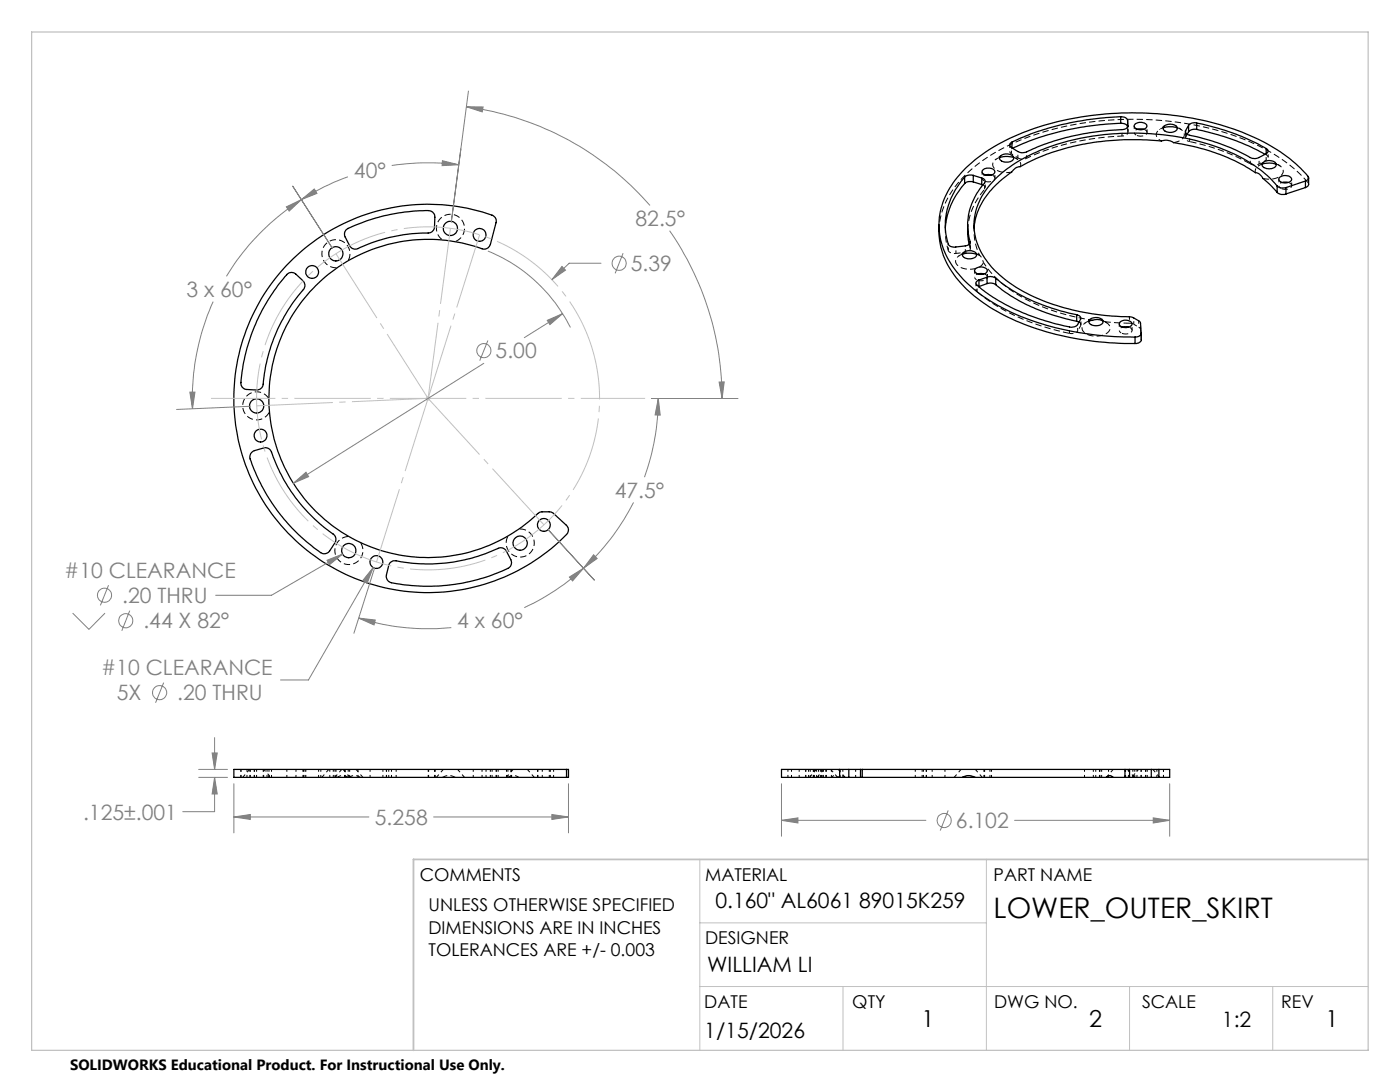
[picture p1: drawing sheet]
<svg xmlns="http://www.w3.org/2000/svg" width="279mm" height="216mm" viewBox="0 0 279 216" stroke-linecap="round" stroke-linejoin="round" font-family="sans-serif">
<g fill="none" stroke="#000" stroke-width=".2" stroke-dasharray="1.3 .6" stroke-dashoffset=".8" stroke-linecap="butt">
<path d="M196.7 34.9a.61 .61 0 0 0-.7 .5 .61 .61 0 0 0 .4 .7M203.1 31.5l-1.2-.8M225.1 26.4a1.05 1.05 0 0 1-1.2 .7M227 25.8a.61 .61 0 0 0-.6 .4 .61 .61 0 0 0 .3 .7M252.7 32l-1.4 .7M255.9 36.4a.61 .61 0 0 0-.6 .5 .61 .61 0 0 0 .3 .7M195.2 54.6a.61 .61 0 0 0-.7 .5 .61 .61 0 0 0 .4 .7M196.3 52.4l-.4-1.1-.4-.3M224 65.3a.61 .61 0 0 0-.6 .4 .61 .61 0 0 0 .4 .7M48.1 153.5v1.6M48.1 155.1v-1.6M49.3 155.1v-1.6"/>
<path d="M49.9 153.5v1.6M49.9 155.1v-1.6M50.7 153.5v1.6M50.8 155.1v-1.6M51.2 155.1v-1.6M52.5 155.1v-1.6M52.6 155.1v-1.6M53.3 155.1v-1.6M53.7 153.5v1.6M53.7 154.7l-1-1.2M54.2 155.1v-1.6M57.2 155.1v-1.6"/>
<path d="M59.1 155.1v-1.6M60.5 155.1v-1.6M60.6 155.1v-1.6M60.9 155.1v-1.6M61 153.5v1.6M63.6 155.1v-1.6M64 155.1v-1.6M65.8 155.1v-1.6M66.5 155.1v-1.6M66.9 155.1v-1.6M67.1 155.1v-1.6M68.8 153.5v1.6"/>
<path d="M68.9 155.1v-1.6M69.5 155.1v-1.6M69.8 155.1v-1.6M71.4 155.1v-1.6M73.9 153.5v1.6M76.4 155.1v-1.6M77.1 153.5v1.6M77.1 155.1v-1.6M77.6 155.1v-1.6M78.1 155.1v-1.6M79.1 155.1v-1.6M85.5 155.1v-1.6"/>
<path d="M86.7 155.1v-1.6M86.8 155.1v-1.6M94.4 153.5v1.6M96.2 155.1v-1.6M97 155.1v-1.6M97.9 153.5v1.6M98.2 153.5v1.6M99 155.1v-1.6M99.1 155.1v-1.6M99.4 155.1v-1.6M101.1 155.1v-1.6M101.4 155.1v-1.6"/>
<path d="M102 155.1v-1.6M102.1 155.1v-1.6M107.3 153.5v1.6M108.2 155.1v-1.6M109.6 153.5v1.6M109.8 155.1v-1.6M110.5 155.1v-1.6M113 153.5v1.6M157.2 153.5v1.6M158 155.1v-1.6M159.5 155.1v-1.6M160.8 155.1v-1.6"/>
<path d="M160.8 153.5v1.6M161.4 155.1v-1.6M161.7 153.5v1.6M162.3 155.1v-1.6M162.5 155.1v-1.6M163 153.5v1.6M163.4 155.1v-1.6M163.7 153.5v1.6M164 155.1v-1.6M164.2 155.1v-1.6M164.3 155.1v-1.6M164.8 155.1v-1.6"/>
<path d="M164.9 155.1v-1.6M165.9 155.1v-1.6M167.7 155.1v-1.6M168.2 153.5v1.6M168.6 155.1l-.7-.4-.6 .4M170.8 155.1v-1.6M171.7 153.5v1.6M182.7 155.1v-1.6M184 155.1v-1.6M184.3 155.1v-1.6M184.8 155.1v-1.6M184.9 155.1v-1.6"/>
<path d="M186 153.5v1.6M188.6 155.1v-1.6M196.4 153.5v1.6M196.4 155.1v-1.6M196.5 155.1v-1.6M197.6 155.1v-1.6M197.9 155.1v-1.6M216.4 155.1v-1.6M218.2 155.1v-1.6M218.7 153.5v1.6M219.4 155.1v-1.6M219.5 155.1v-1.6"/>
<path d="M219.9 155.1v-1.6M221.2 155.1v-1.6M224.5 153.5v1.6M224.6 155.1v-1.6M225.2 155.1v-1.6M226.1 153.5v1.6M226.5 155.1v-1.6M226.9 155.1v-1.6M227.2 153.5l-1 1.3M227.7 155.1v-1.6M228.6 155.1v-1.6M229 155.1v-1.6"/>
<path d="M230.9 155.1v-1.6M232.2 155.1v-1.6"/>
</g>
<path d="M236.6 27.3v-.8M250.6 34.4a1.51 1.51 0 0 1 1.3-1.7M193.4 48.7l.2 .8M53.8 155.1l-.1-.4v.4M67.3 155.1l1.1-.4 1 .4M71.9 155.1l-1.2-.4-1 .4M103.5 155.1l-1.1-.4-1 .4M226.3 155.1l-.1-.4-.2 .4" fill="none" stroke="#000" stroke-width=".2" stroke-dasharray="1.3 .6" stroke-dashoffset=".4" stroke-linecap="butt"/>
<path d="M202.3 31.4a1.45 1.45 0 0 1 1.3 1.9M223.9 27.1a48.6 48.6 0 0 0-19 4.5M189.3 50l-.5-2.3-.1-2.2M194.9 50.7l.6 .3M218.1 63.9a35.7 35.7 0 0 1-19.1-8.2l-1.5-1.6-1.2-1.7M227.3 65.3l.3 .5M88.3 155.1l1.3-.4 1.2 .4" fill="none" stroke="#000" stroke-width=".2" stroke-dasharray="1.3 .6" stroke-dashoffset=".3" stroke-linecap="butt"/>
<g fill="none" stroke="#000" stroke-width=".2" stroke-dasharray="1.3 .6" stroke-dashoffset=".5" stroke-linecap="butt">
<path d="M225 25.3l.1 1.1M193.6 49.5v-1M215.4 64.3l.3 .3v.4M225.4 64.5l.9 .2M49.8 153.5l-1.4 1.6M65.6 153.5l-1.4 1.6M68.2 153.5l-1.4 1.6M69.8 155.1l-1.3-1.6M72.4 155.1l-1.4-1.6M88.5 153.5l-1.4 1.6M92.7 155.1l-1.4-1.6M102.4 153.5l-1.4 1.6"/>
<path d="M106.6 155.1l-1.4-1.6M162.9 153.5l-1.3 1.6M164.4 153.5l-1.3 1.6M167.2 155.1l-1.4-1.6M168.7 155.1l-1.4-1.6M191.8 153.5l-1.4 1.6M196 155.1l-1.4-1.6M222.2 153.5l-1.4 1.6M226.4 155.1l-1.4-1.6M231.5 155.1l-1.4-1.6"/>
</g>
<g fill="none" stroke="#000" stroke-width=".25">
<path d="M192.5 35.3a14.1 14.1 0 0 0-3.4 12.7l.1 .7a1.35 1.35 0 0 0 1.5 .6l2-.2a.84 .84 0 0 0 .9-.9M192.5 36.6a14.8 14.8 0 0 0-3.8 8.9M192.5 35.3v1.3M194.2 35a2.03 2.03 0 0 0-1.7 .3M194.2 36.3a1.76 1.76 0 0 0-1.7 .3M194.2 35l1.7 .5M194.2 35v1.3M194.2 36.3l1.7 .5M195.9 35.5a.64 .64 0 0 1 .6 .3 .64 .64 0 0 1 0 .7 12.1 12.1 0 0 0-2.9 11.7M195.9 36.8l.2 .1M195.9 35.5v1.3M196.1 33.9h.1a1.54 1.54 0 0 1 2.3 .4 1.57 1.57 0 0 1-2.5 .1z"/>
<path d="M196.7 34.9l.4-.1 .8 .1M199.5 31.4a4.8 4.8 0 0 1 2.8 0M199.6 31.2a1.78 1.78 0 0 1 2.7 .3 1.58 1.58 0 0 1-2.3 .7 .62 .62 0 0 1-.4-1zM202 28.4v1.1M223.7 23.3a1.22 1.22 0 0 1 1.3 .7M223.7 23.3a55.4 55.4 0 0 0-21.7 5.1M223.7 24.6a55.6 55.6 0 0 0-21.6 5M223.7 24.6a1.25 1.25 0 0 1 1.3 .7M223.7 23.3v1.3M225 24l.1 1.1M225 24v1.4M225.1 25.1a.98 .98 0 0 1-1.2 .8 49.7 49.7 0 0 0-19.5 4.5h-1l-1.6-1a.56 .56 0 0 1-.3-.6 .56 .56 0 0 1 .5-.4"/>
<path d="M225.1 25.1v.1M226.6 24.7a1.67 1.67 0 0 1 2.3 .4 1.39 1.39 0 0 1-2.2 .6 .55 .55 0 0 1-.4-.5 .55 .55 0 0 1 .3-.5zM227 25.8h1.2M232.1 25.5l.3-.1a4.8 4.8 0 0 1 2.5 .1M232.2 25.3a1.95 1.95 0 0 1 2.7 .1 1.31 1.31 0 0 1-1.8 1 .82 .82 0 0 1-.9-1.1zM236.6 26.1a.75 .75 0 0 0 .8 .9 43.5 43.5 0 0 1 12.5 4.6l1.2-.1 1.6-.8a.55 .55 0 0 0 .4-.5 .55 .55 0 0 0-.4-.6M236.6 26.1v.4M237.2 25l-.6 1.1M237.2 25v1.3M237.2 26.3l-.3 .5M238.8 24.6a45.1 45.1 0 0 1 13.9 5M238.8 24.6a1.55 1.55 0 0 0-1.6 .4"/>
<path d="M238.8 25.8a47.3 47.3 0 0 1 13.7 5M238.8 25.8a1.75 1.75 0 0 0-1.6 .5M238.8 24.6v1.2M251.9 32.8l.1-.1a4.3 4.3 0 0 1 2.7 .1M252 32.5a1.8 1.8 0 0 1 2.7 .3 1.44 1.44 0 0 1-2 .8 .71 .71 0 0 1-.7-1.1zM252.7 29.6v1.1M254.9 37.1a29 29 0 0 0-15-8.7 51.6 51.6 0 0 0-33.7 2.2 21.3 21.3 0 0 0-10.7 9.5 11.4 11.4 0 0 0 2 12.7 29.7 29.7 0 0 0 15.8 8.8 61.7 61.7 0 0 0 12.7 1.7l1.5 .9 .3 2.3a1.13 1.13 0 0 1-1.3 .8M254.9 37.1a1.88 1.88 0 0 0 1.7 .3M254.9 38.4l-1.6-1.7a4.5 4.5 0 0 1-1.6-1.6l-.6-.5-.5-.1a39.8 39.8 0 0 0-16.4-6l-.6-.4-.7-.1-1.1 .2a49.7 49.7 0 0 0-26.7 4.2l-1.5 .9-.7 .1-.9 .8a18.6 18.6 0 0 0-7 8.3l-.4 1.5-.2 1.5M254.9 38.4a1.66 1.66 0 0 0 1.7 .3M254.9 37.1v1.3M255.3 35.4a1.66 1.66 0 0 1 2.5 .3 1.36 1.36 0 0 1-2 .7 .61 .61 0 0 1-.5-1z"/>
<path d="M255.9 36.4h1.2M256.6 37.4v1.3M260.5 36.1a.62 .62 0 0 0 .5-.9 33.5 33.5 0 0 0-14.8-9.4 63.7 63.7 0 0 0-42.2 .7 30.9 30.9 0 0 0-13.8 10 14 14 0 0 0 1.1 18.2 34.8 34.8 0 0 0 16.7 9.9 64 64 0 0 0 18.5 2.7M260.5 36.1l-3.9 1.3M260.5 36.1v1.3M260.5 37.4l-3.9 1.3M261.2 35.5v1.4l-.2 .3-.5 .2M57.1 53a38.6 38.6 0 0 1 41.5-9.9l.2 .3 .3 .7-1.3 4.8a1.28 1.28 0 0 1-1.6 .7 31.8 31.8 0 0 0-41.8 36.7 31.8 31.8 0 0 0 53.3 15.9h2.4l3 2.7a1.24 1.24 0 0 1 0 1.7 38.8 38.8 0 0 1-54.5 .9 38.8 38.8 0 0 1-1.5-54.5zM57.3 54.7a1.28 1.28 0 0 1 1.8 0l1.4 1.3a1.28 1.28 0 0 1 0 1.8 33.6 33.6 0 0 0-8.1 19.3l-.5 .5-.5 .2-2.1-.1a1.22 1.22 0 0 1-1.2-1.4 37.7 37.7 0 0 1 9.2-21.6zM69.1 45.8a6.6 6.6 0 0 1 2.5-1.1 35.4 35.4 0 0 1 14.3-2.6l.5 .3 .3 .5v2.4a1.26 1.26 0 0 1-1.3 1.2 34.3 34.3 0 0 0-14.4 3.2l-.7-.1-.4-.4-1.1-2.1v-.6zM187.4 44.9a15.9 15.9 0 0 0 5.3 12.6 40.8 40.8 0 0 0 19.9 9.6l2.9 .6 3.9 .5 4 .3h3.1M192.1 50.7a4.8 4.8 0 0 1 2.8 0"/>
<path d="M192.3 50.4a1.75 1.75 0 0 1 2.6 .4 1.64 1.64 0 0 1-2.3 .7 .63 .63 0 0 1-.5-.5 .63 .63 0 0 1 .2-.6zM193.1 44.9v1.8l.3 2.1M193.6 48.2v.3M194.6 53.7a1.57 1.57 0 0 1 2.5 .3 1.59 1.59 0 0 1-2.4 .4l-.2-.3zM195.2 54.6h1.2M195.3 57.2h.1M195.4 55.9a.59 .59 0 0 0-.6 .4 .59 .59 0 0 0 .2 .6 40 40 0 0 0 19.1 8.4l.7-.2 .9-1.4a.75 .75 0 0 0-.8-.9M195.4 55.9v1.3M197 55.3a1.82 1.82 0 0 1 1.7 .2M197 56.6a2.12 2.12 0 0 1 1.7 .2M197 55.3l-1.6 .6M197 55.3v1.3"/>
<path d="M197 56.6l-1.6 .6M198.7 55.5a36.2 36.2 0 0 0 16.2 7.3M198.7 56.8a35.7 35.7 0 0 0 16.2 7.3M198.7 55.5v1.3M214.9 64.1l.4 .2M214.9 62.8v1.3M217.5 63.8a1.8 1.8 0 0 1 2.6 .3 1.3 1.3 0 0 1-1.8 .8 .79 .79 0 0 1-.8-.3 .79 .79 0 0 1 0-.8zM220.1 64a3.9 3.9 0 0 0-2.8 .1M223.5 64.3a1.62 1.62 0 0 1 2.4 .3 1.36 1.36 0 0 1-2 .6 .59 .59 0 0 1-.4-.9zM224 65.3h1.2M226.5 67.3v1.2M227.8 66.5v1.3a1.07 1.07 0 0 1-1.3 .7"/>
<path d="M50.2 90.3l.5-.3 1.9-.6a1.26 1.26 0 0 1 1.6 .8 33.6 33.6 0 0 0 12.6 16.7l.2 .5v.7l-1.2 1.8a1.32 1.32 0 0 1-1.8 .4 37.1 37.1 0 0 1-14.2-19.1zM77.8 112.4l.6-.5h.3a34 34 0 0 0 21.1-2.6h.5l.6 .4 1.1 2a1.29 1.29 0 0 1-.6 1.7 36.6 36.6 0 0 1-23.7 2.7l-.4-.4-.2-.8 .5-2.2zM113.1 153.5h-66.4v1.6h66.4M113.1 153.5h.4v1.6h-.4M113.1 153.5v1.6M167.6 153.5h1.8M167.6 155.1h1.8M167.6 153.5h-11.6v1.6h11.6M167.6 153.5v1.6M169.4 153.5v1.6M169.4 153.5h2.3M169.4 155.1h2.3"/>
<path d="M171.7 153.5h.4M171.7 155.1h.4M171.7 153.5v1.6M172.1 153.5h52.4M172.1 155.1h20M172.1 153.5v1.6M192.1 155.1l.9-.3h.6l1 .3M192.1 155.1h2.5M194.6 155.1h26.2M220.8 155.1l.5-.3h.5l.3 .3M220.8 155.1h1.3M222.1 155.1h2.4"/>
<path d="M224.5 153.5h.9M224.5 155.1h.9M224.5 153.5v1.6M225.4 153.5h4.4M225.4 155.1h4.4M225.4 153.5v1.6M229.8 153.5h1.5M229.8 155.1h1.5M229.8 153.5v1.6M231.3 153.5h2.1v1.6h-2.1M231.3 153.5v1.6"/>
<circle cx="62.3" cy="54.3" r="1.29"/>
<circle cx="67" cy="50.6" r="1.42"/>
<circle cx="89.9" cy="45.6" r="1.42"/>
<circle cx="95.7" cy="46.9" r="1.28"/>
<circle cx="51.2" cy="81" r="1.42"/>
<circle cx="52" cy="86.9" r="1.27"/>
<circle cx="69.6" cy="109.9" r="1.44"/>
<circle cx="75.1" cy="112.1" r="1.28"/>
<circle cx="103.8" cy="108.4" r="1.42"/>
<circle cx="108.5" cy="104.7" r="1.28"/>
</g>
<g fill="none" stroke="#000" stroke-width=".2" stroke-dasharray="1.3 .6" stroke-dashoffset=".7" stroke-linecap="butt">
<path d="M199.8 31l-1.1 .8M201.9 30.7a.56 .56 0 0 1-.4-.6 .56 .56 0 0 1 .5-.5M203.1 31.8l-1.1-.8M232.4 25.1l-1.1 .8M235.8 25.9l-1.1-.8M237.4 28.2a.73 .73 0 0 1-.8-.9M252.2 32.3l-1.1 .8M252.7 30.9a.55 .55 0 0 1 .4 .6 .55 .55 0 0 1-.4 .5M255.5 33.1l-1.1-.8M192.4 50.3l-1.1 .8M193.6 49.5a.86 .86 0 0 1-.9 .8M195 58.2a.57 .57 0 0 1-.2-.6 .57 .57 0 0 1 .5-.4"/>
<path d="M195.5 51a11.1 11.1 0 0 1-1.1-5.5M217.6 63.7l-1.1 .8M220.9 64.5l-1-.8M166 155.1l.6-.4 .6 .4"/>
</g>
<path d="M196.4 36.1a1.48 1.48 0 0 0 2.2-.6l-.2-.3-.5-.3M196.5 37.8a12.9 12.9 0 0 0-3.4 8.4M226.7 26.9a1.48 1.48 0 0 0 2.2-.5l-.2-.4-.5-.2M255.6 37.6a1.48 1.48 0 0 0 2.2-.6l-.2-.4-.5-.2M67.3 53.4a2.8 2.8 0 0 1-3-3.1 2.8 2.8 0 0 1 3.6-2.3 2.8 2.8 0 0 1 1.5 4.1M88.3 47.9a2.8 2.8 0 0 1-.3-4.4 2.8 2.8 0 0 1 4.3 .6 2.8 2.8 0 0 1-1.5 4.1M194.9 55.8a1.48 1.48 0 0 0 2.2-.6l-.2-.3-.5-.3M223.8 66.4a1.48 1.48 0 0 0 2.1-.5l-.2-.4-.4-.2M53.8 82.1a2.8 2.8 0 0 1-4.2 1.1 2.8 2.8 0 0 1-.2-4.3 2.8 2.8 0 0 1 4.3 .7M71.9 108.2a2.8 2.8 0 0 1-1.2 4.2 2.8 2.8 0 0 1-3.8-2 2.8 2.8 0 0 1 2.8-3.4M103.5 105.6a2.8 2.8 0 0 1 3.1 3.1 2.8 2.8 0 0 1-3.7 2.3 2.8 2.8 0 0 1-1.5-4.1" fill="none" stroke="#000" stroke-width=".2" stroke-dasharray="1.3 .6" stroke-dashoffset="-.2" stroke-linecap="butt"/>
<path d="M202 29.6h.1M202 29.6v-.1M236.6 27.3l.3-.5M252.5 30.8l.2 .1M252.7 30.9v-.2M261.1 36.5l.1 .3M187.4 46.2a16.4 16.4 0 0 1 6.1-12.1 43.2 43.2 0 0 1 21.4-9.3 61.8 61.8 0 0 1 36.3 4.3 29.8 29.8 0 0 1 9.9 7.4M196.3 52.4a3.3 3.3 0 0 1-4 1.2 1.53 1.53 0 0 1-1.5-1.9l.5-.6 .8-.4M220.5 64.2l-.4-.2M220.5 64.2a1.29 1.29 0 0 1 1 1.3 1.29 1.29 0 0 1-1.1 1.2 3.7 3.7 0 0 1-4.4-.8 1.47 1.47 0 0 1 1.3-1.8" fill="none" stroke="#000" stroke-width=".2" stroke-dasharray="1.3 .6" stroke-linecap="butt"/>
<g fill="none" stroke="#000" stroke-width=".2" stroke-dasharray="1.3 .6" stroke-dashoffset=".6" stroke-linecap="butt">
<path d="M196 34.3v1.3M196.2 36.9a.56 .56 0 0 1 .3 .9M196.5 37.8v-1.3M196.6 37.5v-1.3M198.6 35.6v-1.3M201.5 28.9v1.3M201.9 30.7v-1.3M203.1 31.5v-1.3M204.9 31.6v-1.3M223.9 27.1v-1.2M225.1 26.4v-1.3M226.4 25.1v1.3"/>
<path d="M228.9 26.4v-1.3M231.8 28.1a1.29 1.29 0 0 1-1-1.3 1.29 1.29 0 0 1 1.1-1.2l.2-.1M236.6 26.3v1.3M237.4 28.2v-1.2M249.5 32.7v-1.3M251.3 32.7v-1.3M252.7 32v-1.3M253.1 31.4v-1.3M255.2 35.7v1.3M257.8 37v-1.3M261.1 35.2v1.3M188.7 44.9v1.3"/>
<path d="M189.3 50v-1.3M190.8 50.6v-1.3M192.7 50.3v-1.3M193.7 49.6v-1.3M194.4 44.9v1.3M194.5 54v1.3M194.8 56.5v1.3M195 58.2v-1.3M195.6 51l-1-.7M197.1 55.3v-1.3M213.4 66.5v-1.3M215.1 66.1v-1.3"/>
<path d="M215.7 65l-.6 1.1M215.7 65v-1.3M215.7 64.8v-1.3M223.4 64.6v1.3M225.4 63.2v1.3M225.9 65.9v-1.3M226.3 64.7l1 .6M226.3 64.7v-1.3M227.3 64v1.3M227.6 65.8l.2 2M227.6 65.8v-1.3M227.8 66.5v1.3"/>
</g>
<path d="M235 25.5a1.38 1.38 0 0 1 1.1 2 2.91 2.91 0 0 1-1.9 .9M254.7 32.7a1.37 1.37 0 0 1 1.1 2.1 3.9 3.9 0 0 1-3.7 .8M225.4 64.5l-4.9-.3" fill="none" stroke="#000" stroke-width=".2" stroke-dasharray="1.3 .6" stroke-dashoffset=".1" stroke-linecap="butt"/>
<path d="M249.5 32.7a41.2 41.2 0 0 0-12.1-4.5M213.4 66.5a41.4 41.4 0 0 1-18.4-8.3" fill="none" stroke="#000" stroke-width=".2" stroke-dasharray="1.3 .6" stroke-dashoffset="-.1" stroke-linecap="butt"/>
<path d="M204.9 31.6a1.99 1.99 0 0 1-1.8-.1M251.3 32.7a1.99 1.99 0 0 1-1.8 0M190.8 50.6a1.43 1.43 0 0 1-1.5-.6M192.7 50.3l-1.9 .3M215.1 66.1a1.59 1.59 0 0 1-1.7 .4" fill="none" stroke="#000" stroke-width=".2" stroke-dasharray="1.3 .6" stroke-dashoffset=".9" stroke-linecap="butt"/>
<path d="M201.9 34.3a3.2 3.2 0 0 1-3.8-1.3 1.55 1.55 0 0 1 1.4-1.6" fill="none" stroke="#000" stroke-width=".2" stroke-dasharray="1.3 .6" stroke-dashoffset=".2" stroke-linecap="butt"/>
<g fill="none" stroke="#808080" stroke-width=".2">
<path d="M93.5 18.2l-3.4 26.1M58.4 37.1l8 12.5M60.1 39.8l2.6-2.1 .6 .9zM60.1 39.8a47.5 47.5 0 0 0-14.9 15.3M69.4 35.3a45.9 45.9 0 0 0-9.3 4.5M88.3 32.1l3.2 .8-3.3 .2zM91.5 32.9a49.2 49.2 0 0 0-13.3 .1M93.1 21.3h3.3l-.2 1zM93.1 21.3a58.9 58.9 0 0 1 36.6 19.7M57.1 41.3l3-1.5-2.4 2.3zM97.4 50.1a32 32 0 0 1 16.4 15.2M112.1 53.2l.8 .7-2.8 1.9z"/>
<path d="M119.9 52.5h-6.3l-3.5 3.3M124.4 50.5l-1.6 4M133.6 46a58.8 58.8 0 0 1 10.5 33.5M37.9 78.2h1l-.5 3.4zM42.5 60.2a47.1 47.1 0 0 0-4.1 21.4M96.6 72.5l-38 23.9M97.4 67.9l-1.7 4.1M109.2 63.9l3.1-1.3-2.6 2.2zM112.3 62.6l-7.7 4.8M130 79.5h17.3M131.4 79.5l.4 3.3h-1.1zM131.4 79.5a46.9 46.9 0 0 1-2.8 15.7"/>
<path d="M143.5 76.2h1l-.4 3.3zM50 81.1l-14.8 .6M58.6 96.4l2.5-2.2 .5 .9zM21.7 116.8l-1.7 4M65.3 111.8l3.1-1.2-2.6 2.1zM68.4 110.6l-14.2 8.2h-11.2M74.5 113.2l-1.2 3.2-.9-.5zM74.5 113.2l-12.9 22.5h-5.6M74.8 113.3l-4.2 13.1M109.4 105.7l9.2 10M113.6 115.1l2.9-1.7-2.2 2.5zM116.5 113.4a45.1 45.1 0 0 1-11.9 7.8"/>
<path d="M118.5 110.7l.7 .7-2.7 2zM126.4 100.3a45 45 0 0 1-9.9 13.1M14.5 122.3l3.2 3.3 3.3-3.3M25.9 121.8l-1.6 4.1M32.7 136.2l-1.7 4M71.6 123.3l3.3 .4-.3 1zM71.6 123.3a46.5 46.5 0 0 0 18.5 1.9M39.7 153.5h5.7M39.7 155.1h5.7M42.3 150.2h1.1l-.6 3.3zM42.8 155.1l.6 3.3h-1.1zM42.8 155.1v6.9h-6.3"/>
<path d="M42.8 147.2v6.3M46.7 156.4v9.8M113.5 156.4v9.8M156 156.4v10.5M233.4 156.4v10.5M46.7 163l3.3-.5v1zM46.7 163h26.9M86.5 163h27M110.1 162.5l3.4 .5-3.4 .5zM156 163.7l3.2-.5v1zM156 163.7h28.8M189.2 161.7l-1.6 4"/>
<path d="M202.5 163.7h30.9M230.2 163.2l3.2 .5-3.2 .5z"/>
<circle cx="123.6" cy="52.5" r="1.41"/>
<circle cx="96.6" cy="70" r="1.4"/>
<circle cx="20.9" cy="118.8" r="1.41"/>
<circle cx="25.1" cy="123.9" r="1.4"/>
<circle cx="31.8" cy="138.2" r="1.42"/>
<circle cx="188.4" cy="163.7" r="1.4"/>
</g>
<path d="M118.2 69.5a34.2 34.2 0 0 0-57.4-13.8 34.2 34.2 0 0 0 15.8 56.8 34.2 34.2 0 0 0 42-41.3l-.4-1.7" fill="none" stroke="#c0c0c0" stroke-width=".2" stroke-dasharray="15.2 1.3 1.3 1.3" stroke-dashoffset="4.9" stroke-linecap="butt"/>
<path d="M84.9 79.5h1M85.1 79.2l.7 .7M85.4 79v1M85.8 79.2l-.7 .7M139.7 171.5v38.1M196.8 171.5v38.1M139.7 196.8h133.3M139.7 184.1h57.1M168.2 196.8v12.8M225.4 196.8v12.8M254 196.8v12.8" fill="none" stroke="#c0c0c0" stroke-width=".2"/>
<path d="M128.8 79.5h-86.7" fill="none" stroke="#c0c0c0" stroke-width=".2" stroke-dasharray="15.2 1.3 1.3 1.3" stroke-dashoffset="2.4" stroke-linecap="butt"/>
<path d="M85.4 79.5l10.3-32.7M85.4 79.5l4.5-33.9M85.4 79.5l-18.4-28.9M85.4 79.5l-34.2 1.5M85.4 79.5l-10.3 32.6M85.4 79.5l23.2 25.2" fill="none" stroke="#c0c0c0" stroke-width=".2" stroke-dasharray="15.2 1.3 1.3 1.3" stroke-linecap="butt"/>
<path d="M6.3 6.4h266.7v203.2h-266.7z" fill="none" stroke="#c0c0c0" stroke-width=".25"/>
<path d="M273 171.5h-190.5v38.1" fill="none" stroke="#c0c0c0" stroke-width=".35"/>
<g fill="#808080">
<path d="M110.1 162.5l3.4 .5-3.4 .5zM46.7 163l3.3-.5v1zM42.3 150.2h1.1l-.6 3.3zM42.8 155.1l.6 3.3h-1.1zM156 163.7l3.2-.5v1zM230.2 163.2l3.2 .5-3.2 .5zM58.6 96.4l3-1.3-.5-.9zM109.2 63.9l.5 .9 2.6-2.2zM74.5 113.2l-2.1 2.7 .9 .5zM65.3 111.8l.5 .9 2.6-2.1z"/>
<path d="M112.1 53.2l-2 2.6 2.8-1.9zM143.5 76.2h1l-.4 3.3zM93.1 21.3h3.3l-.2 1zM88.3 32.1l3.2 .8-3.3 .2zM60.1 39.8l2.6-2.1 .6 .9zM57.1 41.3l3-1.5-2.4 2.3zM37.9 78.2h1l-.5 3.4zM118.5 110.7l.7 .7-2.7 2zM131.4 79.5l.4 3.3h-1.1zM71.6 123.3l3.3 .4-.3 1zM113.6 115.1l2.9-1.7-2.2 2.5z"/>
</g>
<text font-size="5.6" x="198.3" y="183.2">LOWER_OUTER_SKIRT</text>
<g font-size="4.7">
<text x="183.9" y="204.9">1</text>
<text x="217.4" y="204.9">2</text>
<text x="264.5" y="204.9">1</text>
</g>
<g font-size="4.2" fill="#808080">
<text x="70.6" y="35.5">40°</text>
<text x="126.8" y="45.1">82.5°</text>
<text x="37.2" y="59.2">3 x 60°</text>
<text x="125.9" y="54.1">5.39</text>
<text x="98.9" y="71.5">5.00</text>
<text x="122.7" y="99.3">47.5°</text>
<text x="12.8" y="115.3">#10 CLEARANCE</text>
<text x="24.4" y="120.3">.20 THRU</text>
<text x="28.6" y="125.4">.44 X 82°</text>
<text x="91.3" y="125.3">4 x 60°</text>
<text x="20.2" y="134.7">#10 CLEARANCE</text>
<text x="23.3" y="139.7">5X</text>
<text x="35.4" y="139.7">.20 THRU</text>
<text x="16.6" y="163.6">.125±.001</text>
<text x="74.8" y="164.6">5.258</text>
<text x="190.8" y="165.3">6.102</text>
</g>
<g font-size="4.2">
<text x="142.8" y="181.2">0.160&quot; AL6061 89015K259</text>
<text x="141.1" y="193.9">WILLIAM LI</text>
<text x="140.6" y="207.2">1/15/2026</text>
<text x="243.9" y="204.9">1:2</text>
</g>
<g font-size="3.5">
<text x="83.8" y="175.9">COMMENTS</text>
<text x="140.7" y="175.9">MATERIAL</text>
<text x="198.3" y="175.8">PART NAME</text>
<text x="85.5" y="181.8">UNLESS OTHERWISE SPECIFIED</text>
<text x="85.5" y="186.3">DIMENSIONS ARE IN INCHES</text>
<text x="85.5" y="190.8">TOLERANCES ARE +/- 0.003</text>
<text x="140.7" y="188.3">DESIGNER</text>
<text x="140.6" y="201.2">DATE</text>
<text x="170.1" y="201.2">QTY</text>
<text x="198.4" y="201.2">DWG NO.</text>
<text x="227.9" y="201.2">SCALE</text>
<text x="255.7" y="201.2">REV</text>
</g>
<text font-size="3" x="14" y="213.5">SOLIDWORKS Educational Product. For Instructional Use Only.</text>
</svg>
